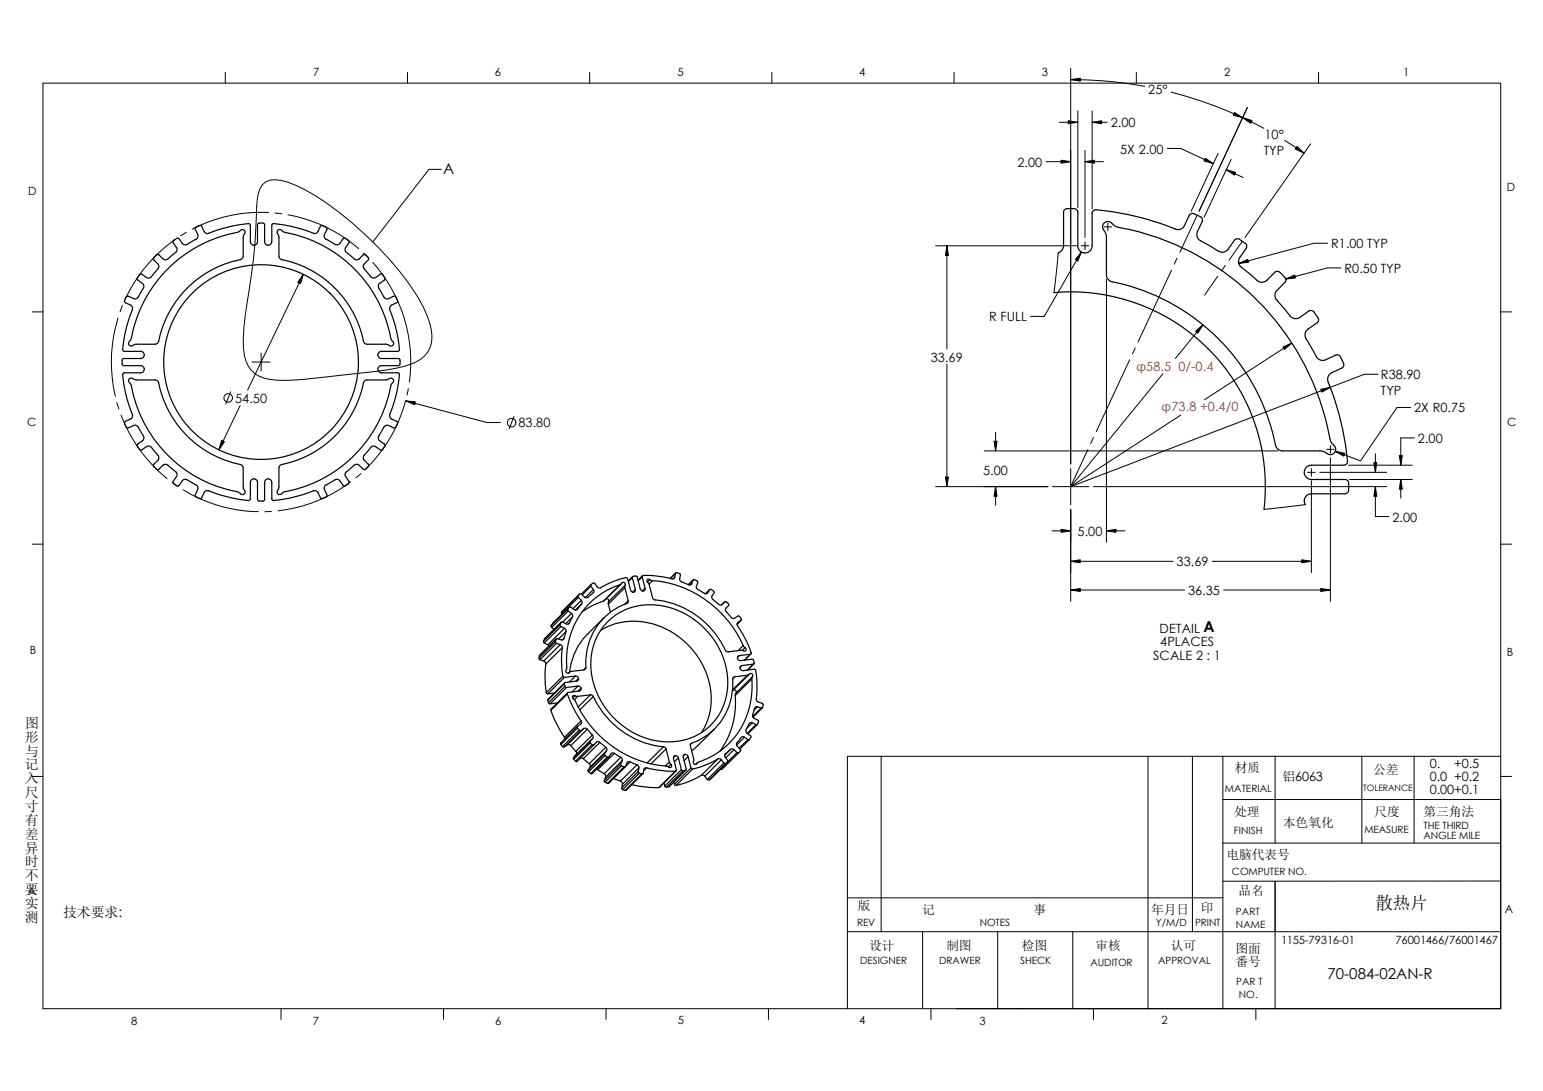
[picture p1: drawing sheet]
<svg xmlns="http://www.w3.org/2000/svg" width="297mm" height="210mm" viewBox="0 0 297 210" stroke-linecap="round" stroke-linejoin="round" font-family="sans-serif">
<g fill="none" stroke="#000" stroke-width=".19">
<path d="M8.3 16h280.6v178.1h-280.6zM43.4 13.9v2.1M78.4 13.9v2.1M113.5 13.9v2.1M148.6 13.9v2.1M183.7 13.9v2.1M206.1 13.1v76.2M206.1 15.3l7.2 .3 7.1 1M218.8 13.9v2.1M225.5 17.7a78.6 78.6 0 0 1 17.8 7M253.8 13.9v2.1M50.5 35.6a3.5 3.5 0 0 1 3.6-.9 30.5 30.5 0 0 1 11.1 6.1 61 61 0 0 1 16 17.7 12.8 12.8 0 0 1 1.8 7.5 5.2 5.2 0 0 1-3.6 4 35.1 35.1 0 0 1-10 1.8l-7.1 .8a43.9 43.9 0 0 1-10.3 .4 5.4 5.4 0 0 1-5-4.8 30.3 30.3 0 0 1 .5-9.6 125.1 125.1 0 0 0 2-20.1l.5-2.1z"/>
<path d="M85 32.6h-2.4l-10.8 14M201.4 31.1h4.7M203.9 23.5h3.6M207.5 21.4v18.6M208.9 28.9v16.8M208.9 31.1h3.5M210.2 23.5h2.9M210.2 21.4v18.8M224.7 28.6h2.6l6.3 2.9M234.5 29.5l-5.2 11.2M236.1 32.7l3.2 1.5M237 30.7l-5.2 11.1"/>
<path d="M240.1 20.7l-9.3 19.9M247.3 27l3.8 2.5M252.3 27.7l-12.6 18M23.6 58.8l-.5 1.2M33.7 46.1a29.5 29.5 0 0 0-9.6 11.5M35.9 44.7l-1.1 .7M51.7 40.9a28.9 28.9 0 0 0-14.7 3.2M53 41l1.2 .1M55.5 41.3a28.6 28.6 0 0 1 13.5 6.6M58.4 52.8l-10.7 22.3M70 48.7l.9 .9M71.8 50.5a28.7 28.7 0 0 1 7 23"/>
<path d="M180.1 47.3h27.1M182.3 47.3v19.9M203.7 48.6l-.8 7.7M208.1 47.3h1.5M208.2 48.5l-7.2 12.4h-2.6M208.9 46.6v1.4M212.5 43.7h1.5M213 53.7v50.7M213.3 42.9v1.5M225.5 52l-6.4 13.8M226.6 49.7l-.5 1.1M230.5 41.4l-3.4 7.1"/>
<path d="M234.4 53.2l-2.5 3.6M235.9 51.1l-.7 1M239.2 46.4l-2.6 3.7M255.6 46.8h-2.7l-14.4 3.9M258.1 51.6h-2.6l-8 2.1M6.2 60h2.1M22.5 77.5l.4 1.2M22.7 61.2a28.7 28.7 0 0 0-.5 15.1M23.3 79.9a29 29 0 0 0 8.8 12.2M44.4 75.4l-.9 2.4M46.2 78.1l-4.1 8.5M48.5 69.7h3.5"/>
<path d="M50.3 67.9v3.5M78 77.3a28.3 28.3 0 0 1-7.6 13M78.1 77.2l15.6 4.1h2.6M78.6 74.8l-.2 1.2M182.3 70.1v23.6M217.5 69.3l-6.5 13.8M218.5 67l-.5 1.1M223.9 71.9l-17.8 21.8M227.3 79.9l-21.2 13.8M231.6 62.5l-5.3 6.5M248.7 66l-16.8 10.9M265.3 72h-2.6l-56.6 21.7"/>
<path d="M271.6 78.4h-2.7l-7 10.3-4.8-1.8M288.9 60h2.1M33.1 92.9l1.1 .7M35.3 94.3a28.5 28.5 0 0 0 14.4 4.2M52.3 98.4l-1.3 .1M67.5 92.7a28.1 28.1 0 0 1-14 5.6M69.5 91.1l-1 .8M99 80.2l-1 2.3M180.1 93.7h21.6M189.5 86.8h56.5M191.7 83.2v3.6M191.7 93.7v3.5"/>
<path d="M202.6 93.7h7M206.1 90.2v7M206.1 98v17.7M209.4 86.5l-3.3 7.2M210.5 93.7h56.5M210.5 84.2l-.5 1.2M251.3 97.1l-8 .9M251.7 90.9h1.5M252.5 92.5v17.7M252.5 90.2v1.5M254.1 90.9h12.9M255.4 86.5h1.5"/>
<path d="M256.1 85.7v1.5M256.1 88.1v27.6M259.6 89.5h12.3M259.8 92.3h12.1M264.8 87.3v3.6M264.8 93.7v5.7h2.6M269.7 92.3v3.6M272.3 84.3h-2.6v5.2M6.2 104.7h2.1M202.5 102.2h3.6M206.1 108h19.7M206.1 113.6h21.9"/>
<path d="M213 102.2h3.6M233.4 108h19.1M235.6 113.6h20.5M288.9 104.7h2.1M6.2 149.4h2.1M169.6 145.6v33.7M221 145.6v48.6M229.5 145.6v33.7M235.4 145.6v48.6M235.4 153.9h53.5M245.5 145.6v16.7M262.2 145.6v16.7"/>
<path d="M272.2 145.6v16.7M288.9 149.4h2.1M288.9 153.7v40.4M288.9 145.6h-125.8v48.5M163.1 172.8h72.3M163.1 179.3h125.8M177.6 179.3v14.8M192.1 179.3v14.9M206.5 179.3v14.9M235.4 162.3h53.5M245.5 169.6v24.6M288.9 169.6h-53.5"/>
<path d="M54.1 194.1v2.1M85.4 194.1v2.1M116.7 194.1v2.1M147.9 194.1v2.1M179.2 194.1v2.1M210.5 194.1v2.1M241.8 194.1v2.1"/>
<circle cx="43.9" cy="76.6" r=".83"/>
<circle cx="98.5" cy="81.3" r=".83"/>
</g>
<g fill="none" stroke="#000" stroke-width=".23">
<path d="M30.1 49.1l.4-.1 1.2 1a3.9 3.9 0 0 0 1.9-1.3l.3-.2a.68 .68 0 0 0 .1-.9l-.7-1.1 .8-.7 .3 .1 .8 1 .5 .2 2.2-1.1 .2-.5-.5-1.4 .2-.4 .9-.3 .6 1.2a.68 .68 0 0 0 .9 .3 25.7 25.7 0 0 1 7.8-1.8l.2 .2v3.2a.69 .69 0 0 0 .7 .7 .69 .69 0 0 0 .7-.7v-3.3a.91 .91 0 0 1 1.3 .1l.1 3.4a.68 .68 0 0 0 .7 .5 .68 .68 0 0 0 .6-.7v-3.2l.4-.3a34.7 34.7 0 0 1 8 1.9l.4-.2 .6-1.2 .4-.1 .7 .3 .1 .3-.4 1.1a.75 .75 0 0 0 .5 1 3.6 3.6 0 0 0 2.1 1l.2-.2 .8-1 .3-.1 .8 .7-.7 1.1a.74 .74 0 0 0 .4 1.1 3.9 3.9 0 0 0 1.9 1.3l1.2-1h.3l.6 .6v.4l-1 1.1 .1 .5 .3 .3a3.8 3.8 0 0 0 1.6 1.6l1.5-.8 .7 .8v.3l-1.1 .8-.2 .5 1.1 2.1a.67 .67 0 0 0 .9 .3l1.2-.5 .5 .8v.4l-1.2 .6a.68 .68 0 0 0-.3 .8 21.7 21.7 0 0 1 1.8 7.9l-.2 .1h-3.3a.69 .69 0 0 0-.6 .8 .69 .69 0 0 0 .7 .6h3.3a.89 .89 0 0 1 0 1.4h-3.3a.69 .69 0 0 0-.7 .7 .69 .69 0 0 0 .7 .7h3.2l.3 .2a26.5 26.5 0 0 1-1.9 7.9 .67 .67 0 0 0 .4 .7l1.1 .6 .1 .2-.4 .8-.4 .2-1.1-.5h-.5l-1.3 2.1v.5l1.1 1 .1 .4-.5 .7h-.3l-1.1-.7h-.6l-1.7 2.1 .1 .5 .9 .9v.4l-.6 .6h-.2l-1-.8a.74 .74 0 0 0-1.1 .1l-1.4 1.2a.68 .68 0 0 0-.1 .8l.7 1.1-.1 .3-.6 .4h-.4l-.8-1.1a1.04 1.04 0 0 0-1.3 .3l-1.2 .6a.67 .67 0 0 0-.3 .9l.4 1.3-.8 .5-.4-.2-.8-1.3-.4-.1-1.1 .4a23.4 23.4 0 0 1-6.9 1.5l-.2-.2v-3.2a.69 .69 0 0 0-.7-.7 .69 .69 0 0 0-.7 .7v3.3a.99 .99 0 0 1-1.3 0v-3.3a.69 .69 0 0 0-.7-.7 .69 .69 0 0 0-.7 .7v3.2l-.2 .2a23.8 23.8 0 0 1-7.9-1.9h-.3l-.4 .3-.6 1.1-.3 .2-.9-.5 .5-1.3a.75 .75 0 0 0-.6-1 3.9 3.9 0 0 0-2.1-.9l-.9 1.1-.5 .1-.6-.4-.1-.3 .7-1.1a.72 .72 0 0 0-.4-1 3.7 3.7 0 0 0-1.9-1.3l-1.3 1-.3-.1-.5-.5v-.4l.9-.9 .1-.5-1.1-1.4a.91 .91 0 0 0-1.3-.6l-1.1 .6-.7-.7 .1-.4 1-.7a1.05 1.05 0 0 0-.2-1.4l-.8-1.3-.4-.3-1.4 .6-.4-.2-.3-.9 1.1-.7a.7 .7 0 0 0 .4-.8 22.9 22.9 0 0 1-1.8-7.9l.2-.1h3.2a.69 .69 0 0 0 .7-.7 .69 .69 0 0 0-.7-.7h-3.3a.99 .99 0 0 1-.3-1.1l.3-.3h3.3a.69 .69 0 0 0 .7-.7 .69 .69 0 0 0-.7-.7h-3.4l-.1-.3 .1-1a27.4 27.4 0 0 1 1.8-6.8 .68 .68 0 0 0-.4-.8l-1.1-.6 .3-.9 .4-.2 1 .5a.9 .9 0 0 0 1.2-.9l.7-1.1a.68 .68 0 0 0-.2-1l-1-.7v-.3l.5-.7 .4-.1 1 .8h.5l1.7-1.9v-.7l-.9-.9-.1-.2zM31.7 52.3a26.6 26.6 0 0 1 14.4-7.7l.1-.2a.56 .56 0 0 1 .8-.1l.2 .3-.4 1v3.8l-.2 .4a20.6 20.6 0 0 0-16.2 16.2l-.5 .3h-4.1a.58 .58 0 0 1-.9 .1 .58 .58 0 0 1 .2-.9 27.3 27.3 0 0 1 6.6-13.2zM53.5 44.3a1.09 1.09 0 0 1 1.1 .3 25.6 25.6 0 0 1 20.7 20.7 .77 .77 0 0 1 .3 1.2l-.5 .1-.7-.3h-3.7l-.6-.3a20.6 20.6 0 0 0-16.2-16.2l-.2-.4v-3.8l-.3-.7zM202.9 56.3a37.5 37.5 0 0 1 40.4 41.7M203.7 48.6l.7-.3 .3-1v-6.4a.99 .99 0 0 1 1.4-.7 1.02 1.02 0 0 1 1.4 .7v6.4a1.38 1.38 0 0 0 1.4 1.4 1.38 1.38 0 0 0 1.3-1.4v-6.2a.69 .69 0 0 1 .8-.7 54.8 54.8 0 0 1 15.5 3.8 1.39 1.39 0 0 0 1.5-.8l.9-1.9a.68 .68 0 0 1 .9-.4l1.3 .6a.68 .68 0 0 1 .3 .9l-.9 2a1.46 1.46 0 0 0 1.1 2l2.5 1.5a1.51 1.51 0 0 0 2.3-.1l1.3-1.8a.65 .65 0 0 1 .9-.1l1.1 .7a.68 .68 0 0 1 .2 1l-1.2 1.8a1.48 1.48 0 0 0 .6 2.1l2.3 1.9a1.49 1.49 0 0 0 2.3 .3l1.5-1.5 .5-.2 .4 .1 1.1 1.1a.68 .68 0 0 1 0 1l-1.6 1.5a1.48 1.48 0 0 0 .3 2.2l1.9 2.3a1.5 1.5 0 0 0 2.2 .7l1.8-1.2a.74 .74 0 0 1 .9 .1l.9 1.3-.1 .6-1.9 1.5a1.47 1.47 0 0 0-.1 2.2l1.5 2.6a1.5 1.5 0 0 0 2 1l2-.9a.68 .68 0 0 1 .9 .4l.6 1.4-.1 .5-.3 .2-1.9 .9a1.4 1.4 0 0 0-.7 1.8 52.7 52.7 0 0 1 3.7 15.4 .68 .68 0 0 1-.7 .6h-6.2a1.38 1.38 0 0 0-1.4 1.4 1.38 1.38 0 0 0 1.4 1.4h6.4a1.02 1.02 0 0 1 .7 1.4 1.02 1.02 0 0 1-.7 1.3h-6.4a1.36 1.36 0 0 0-1.2 2.1M212.6 42.9a1.27 1.27 0 0 1 1.8 .4l.5 .3a51.1 51.1 0 0 1 41.3 41.3l.4 .7a1.05 1.05 0 0 1 .3 1.6 1.05 1.05 0 0 1-1.6 0l-1-.4h-7.4a1.35 1.35 0 0 1-1.3-1.1 40.3 40.3 0 0 0-31.7-31.5 1.39 1.39 0 0 1-.9-1.3v-7.2l-.4-1.2a1.08 1.08 0 0 1 0-1.6zM24.8 73a.82 .82 0 0 1 1.2 .1h4l.4 .2a20.7 20.7 0 0 0 16.2 16.3l.2 .4 .1 4a.7 .7 0 0 1-.1 1.2l-.4-.1-.4-.3a25.7 25.7 0 0 1-20.8-20.8l-.4-.5zM70.1 73.3l.4-.2h4a.74 .74 0 0 1 1.3 .1l-.1 .3-.3 .4a26.1 26.1 0 0 1-13.1 18.1 40.5 40.5 0 0 1-7.8 2.8 .56 .56 0 0 1-.8 .3 .56 .56 0 0 1-.2-.8l.2-.5v-3.8l.2-.4a20.7 20.7 0 0 0 16.2-16.3zM108 119.8l-3.2 3.2M108.1 117.8v.4M108.1 118.2h.1M109.3 117.3l.1 .3"/>
<path d="M109.3 117.3l-3.2 3.1M109.4 117.6l.6 .5M109.4 117.6l-3.2 3.2M109.6 116.9l-3.5 3.5M109.6 119.9l-.2 .2h-.3l-.9-.4-.4 .5M109.6 119.9l-.2 .2M110 118.1l.2 .2v.4M110 118.1l-1.7 1.6M110.2 118.7l-.6 1.2M110.2 118.7l-1.3 1.3M111.2 117.2l-.4 .2-1.2-.6-.3 .5M111.2 117.2l-.1 .1"/>
<path d="M111.3 114.7v.3M111.3 114.7l-3.2 3.1M111.3 115l.6 .5M111.3 115l-3.2 3.2M111.6 114.3l-.3 .4M111.6 114.3l-3.5 3.5M111.9 115.5l.2 .5-.1 .2M111.9 115.5l-1.6 1.7M112 116.2l-1.2 1.2M112 116.2l-.8 1M113.7 112.8v-.3l.6-.3 .7 .8 .6 .2a13.2 13.2 0 0 1 5.1-2l.7 2.4a.47 .47 0 0 0 .5 .4 .47 .47 0 0 0 .4-.5M113.7 112.5l-1.8 1.8"/>
<path d="M113.7 112.8l-1.6 1.7M113.7 112.8l.5 .7M114.2 113.5l-1.5 1.5M114.2 113.5l.1 .2a2.5 2.5 0 0 1-1.2 1.3h-.5l-.7-.7h-.3M116.2 115.7l-2.3 .9-1.8 1.2M116.3 118.9l-3.2 3.1a12 12 0 0 0-3.4 7.3M116.7 115.2l.4 .2 .1 .4M117.1 116.3l.4 1.5M117.2 115.8l-.1 .5M117.5 119.2a12.7 12.7 0 0 1 14.8-.8 15.2 15.2 0 0 1 7.6 15.3 11.2 11.2 0 0 1-13.5 8.9 15.4 15.4 0 0 1-12.6-16.5 11.1 11.1 0 0 1 3.7-6.9zM119.3 112.5a15.3 15.3 0 0 0-10.2 16.2 .42 .42 0 0 0-.1 .6 .42 .42 0 0 0 .6 .2M119.3 112.5h.1a.56 .56 0 0 1 .9-.3l.1 .4"/>
<path d="M119.3 112.5l-3.1 3.2M119.6 112.4l-3.4 3.3M120.3 113.1l.6 2.5M120.3 113.1l-3.2 3.2M120.4 112.6l-.1 .5M120.4 112.6l-3.2 3.2M120.9 115.6v.4a12.1 12.1 0 0 0-8.1 12.5M120.9 115.6l-.6 .7M121.7 111.2l.6 2.3M121.7 111.2l-.7 .8M121.7 111.2l.2-.3 .5-.1 .2 .2 .7 2.3a.47 .47 0 0 0 .5 .5 .47 .47 0 0 0 .4-.6M121.8 111l-.9 .8"/>
<path d="M122.3 113.5l-.5 .5M123.6 111l.6 2.2M123.6 111l-.8 .8M123.6 111v-.1a17.7 17.7 0 0 1 6 .5l.3-.3M123.7 110.8l-.9 .9M124.2 113.2l-.5 .5M125.1 111.5l-.5 .5M125.1 111.5a.35 .35 0 0 0-.5 .1 .35 .35 0 0 0 .1 .5l.3 .4 .6 2.6 .3 .3a17.3 17.3 0 0 1 13.9 9.9l.4 .2 2.6-.3a.42 .42 0 0 0 .6 .1 .42 .42 0 0 0 .1-.6h-.1M125.1 111.5l.5 .3M125.6 111.8a21.1 21.1 0 0 1 17.5 12.4M125.6 111.8l-.7 .6M129.9 111.1l-.3 .3"/>
<path d="M130 110.4l.3-.2 .6 .2-.1 1a1.02 1.02 0 0 0 1.1 .9l.7 .2M130 110.4l-.9 .9M130 110.4l-.1 .7M130.1 110.3l-1.1 1M133.2 112.3l-.3 .3M133.2 112.3l-.2 .2h-.4M133.4 111.7l-.9 .8M133.4 111.7l-.2 .6M133.4 111.7l.3-.2 .6 .4-.2 .9a1.01 1.01 0 0 0 .9 1 .94 .94 0 0 0 1.2 .3M133.5 111.6l-1 .9M136.2 114.1l-.1 .1M136.6 113.5l-.4 .6"/>
<path d="M136.6 113.5l.3-.1 .6 .5-.4 .8a1 1 0 0 0 .7 1.1 .94 .94 0 0 0 1.2 .5l.5-.5M136.6 113.5l-.8 .8 .8-.8M139.5 115.8l-.6 .6M139.5 115.8h.3l.5 .6-.5 .7a.97 .97 0 0 0 .5 1.2 .97 .97 0 0 0 1.2 .7l.7-.4 .5 .5-.1 .3M142.1 119.8l-.1 .1M142.1 119.8l-.2 .3 .1 .3a18.5 18.5 0 0 1 2.6 5.4l-.2 .1M142.6 119.4l-.5 .4M142.7 119.4l-.8 .7M103.8 126.2v.5M103.9 127l.8 .2M104.6 123.4l.2 .3M104.7 127.2l.3 .3 .1 .3"/>
<path d="M104.8 123.7l.7 .4M104.8 123l-.2 .4M104.9 122.9l-.1 .1M105.1 127.8a18.7 18.7 0 0 0 .1 5.5M105.5 134.8l.1 .5M105.5 124.1l.2 .2M106 136.7a22.2 22.2 0 0 0 2.7 5.2M106.1 120.4l.1 .4M106.2 120.8l.5 .3M106.7 133.4l-1.2 .1M106.9 123.5l.2 .3M106.9 123.5l-3.1 3.2v.2l.1 .1 3.2-3.2"/>
<path d="M107 123.1l-.1 .4M107 123.1l-3.2 3.1M107.1 123l-3.3 3.2M107.1 123.8l.8 .3M107.3 135.3l-1.4 .2M107.8 120.2l.2 .4M107.8 120.2l-3.2 3.2M107.9 124.1l.3 .3 .1 .3M107.9 124.1l-3.2 3.1M108 120.6l.7 .3M108 120.6l-3.2 3.1M108.3 124.7l-3.2 3.1"/>
<path d="M108.3 124.7a17.7 17.7 0 0 0 0 5.5M108.3 130.2l.3 .2M108.3 130.2l-3.1 3.1M108.6 122.9l-.3 .3-1.1-.3-.2 .2M108.6 122.9l-.3 .2M108.6 131.6l.2 .5M108.6 130.4l-3.1 3.1-.3-.2M108.6 131.6l-3.1 3.2M108.7 120.9l-3.2 3.2M108.7 120.9l.3 .4v.3M108.7 131.4l-3.2 3.2v.2M108.8 132.1l.3 .2"/>
<path d="M108.8 132.1l-3.2 3.2M109 121.6l-.4 1.3M109 121.6l-1.5 1.4M109.1 132.3l-3.2 3.2-.3-.2M109.2 133.6l-3.2 3.1M109.2 133.6l1 2.4 1.6 2.7M109.3 133.3l-3.2 3.2-.1 .2M109.6 129.5h-.1M109.6 129.4l-.1 .1M110.7 133.9a.38 .38 0 0 0-.5 .3 .38 .38 0 0 0 .4 .5 21.7 21.7 0 0 0 17.9 12.8 .4 .4 0 0 0 .5 .2 .4 .4 0 0 0 .3-.4l-.1-.2M110.7 133.9l.5 .1M110.7 133.9l-.5 .5"/>
<path d="M110.8 130.1l-1.2 1.2M110.8 130.1l.4 .2 .2 .3M110.8 130.1l-2.2 .3M111.2 139.8l-3.3 3.2 .1 .3M111.2 134l-.6 .7M111.3 132l-1.2 1.2M111.3 132l.4 .2 .2 .2M111.3 132l-2.2 .3M111.4 130.6l-.1 .2-.2 .3-2.3 .3-.2 .2M111.4 130.6l-.6 .5M111.8 138.7l.1 .5-.7 .6v.3M111.8 138.7l-3.1 3.2"/>
<path d="M111.9 132.4a.45 .45 0 0 1-.4 .6l-2.1 .3-.2 .3M111.9 132.4l-.7 .6M112.8 128.5l-.1 .2-.3 .2-2.5 .3-.3 .3M112.8 128.5l-.5 .4M113.7 133.7l-2.5 .3M113.7 133.7l-2.4 2.4M113.7 133.7l.2 .1 .3 .2M114.2 134l-2.6 2.6M114.2 134a16.8 16.8 0 0 0 13.5 9.7M115.6 121.4a13.3 13.3 0 0 1 15.4 1.4 14.6 14.6 0 0 1 5.4 15.1l-.4 1.4-.9 1.7M141.2 132.8a.4 .4 0 0 1 .4 .1 .4 .4 0 0 1 .1 .5M141.4 130.3l-.3 .1a12.2 12.2 0 0 1-7.9 12.6"/>
<path d="M141.4 130.3l-.3 .3M141.5 133.9a16 16 0 0 1-2.9 10.7M141.7 133.4l-.2 .5M142.3 126.2l-.3 .3M142.3 126.2a.5 .5 0 0 0-.3 .6 .5 .5 0 0 0 .6 .3l2.2-.2 .3 .1 .1 .6-.2 .2M142.8 128.1a.5 .5 0 0 0-.3 .6 .5 .5 0 0 0 .6 .4l2.3-.2a18.5 18.5 0 0 1 .2 5.9l.3 .3 1 .4-.1 .6-.3 .2M142.8 128.1l-.4 .4M143.1 124.2l-1 1M143.1 124.2l.3 .5M143.4 124.7l-.5 .5M143.9 130l-2.9 2.8M143.9 130l.1-.1a.62 .62 0 0 1 .9 0v.3"/>
<path d="M143.9 130l-2.5 .3M144.2 129.8l-3.2 3.2M144.4 125.9l-2.1 .3M144.4 125.9l-1.1 1.2M144.6 125.9l-1.2 1.1M144.7 130.7a15.3 15.3 0 0 1-10.5 16.2v.1M144.7 130.7l-3.2 3.2M144.8 139.1a.75 .75 0 0 0-.9 .8 .85 .85 0 0 0-.1 1.2l.8 .7-.4 .6-.2-.1M144.8 139.1l-1 1M144.8 139.1l.7 .4M144.9 130.2l-.2 .5M144.9 130.2l-3.2 3.2"/>
<path d="M145 127.8l-2.2 .3M145 127.8l-1.1 1.2M145.1 127.8l-1.2 1.2M145.5 139.5l-1.7 1.6M145.8 136l-.6 .7M145.8 136l.7 .3M145.8 136h-.3l-.2 .2-.4 1.5 .1 .4 1 .7-.2 .6-.3 .1M145.8 139.4l-1.8 1.8M146.5 136.3l-1.6 1.6M146.8 136.2l-1.9 1.8M108 143.3l.3 .4M108.7 141.9l.1 .3"/>
<path d="M109.2 143.4l-.6 .4M109.9 143.5l.9 1.1M110.4 146.1l.4 .4M110.9 145.3l-.5 .5M111.2 140.1l.3 .4M111.2 140.1l-3.2 3.2M111.5 140.5l.3 .1M111.5 140.5l-3.2 3.2M111.8 140.6l-3.2 3.2-.3-.1M112.3 146l1.1 1M112.4 140.2l-3.2 3.2M112.4 140.2l.3-.1 .3 .3"/>
<path d="M112.4 140.2l-.6 .4M113 140.4l-3.1 3.1-.4-.2-.3 .1M113 140.4l1 1.1M113.3 148.6l.4 .3M113.6 142.6v.4M113.6 147.6l-.4 .6M113.6 142.6l-3.2 3.2v.3l3.2-3.1M113.6 143l.4 .3M114 143.3l.3 .1M114 143.3l-3.2 3.2M114 141.5l-3.2 3.1 .2 .3-.1 .4M114 141.5l.2 .4-.1 .2"/>
<path d="M114.1 142.1l-.5 .5M114.1 142.1l-3.2 3.2M114.3 143.4l-3.2 3.1h-.3M115.1 148.1l1.2 .8M115.5 142.9l-.5-.2-.7 .7M115.5 142.9l1.1 .9M115.5 142.9l-3.2 3.1-.4-.1h-.2M116.4 145.1l-3.2 3.1 .1 .3 3.2-3.1M116.4 145.1l.1 .3M116.5 145.4l.4 .3M116.5 150.5l.4 .3M116.6 149.6l-.3 .6"/>
<path d="M116.6 143.8l-3.2 3.2 .2 .2v.4M116.6 143.8l.2 .4v.3M116.8 144.5l-.4 .6M116.8 144.5l-3.2 3.1M116.9 145.7l-3.2 3.2M117.2 145.7l-3.2 3.2h-.3M118.1 149.8l1.3 .5M118.3 145l-3.2 3.1h-.3M118.3 145l1.2 .8M118.3 145l-.5-.1-.6 .8h-.3M119.4 150.3l.4 .4v.3M119.5 147.1l-3.2 3.1v.2l.2 .1 3.2-3.1"/>
<path d="M119.5 147.1l.2 .3M119.5 145.8l.3 .3v.3M119.5 145.8l-3.2 3.1 .3 .4v.3M119.7 147.4l.4 .2M119.8 146.4l-.3 .7M119.8 146.4l-3.2 3.2M119.8 151l-.1 .7M119.9 152l.5 .1M120.1 147.6l-3.2 3.2M120.4 147.6l-3.2 3.1-.3 .1M120.4 147.5l-.3 .1M121.3 146.6l-.9 .9"/>
<path d="M121.3 146.6l-.5 .1-.4 .8M121.3 146.6l1.3 .6M121.6 151l.4 .1a20 20 0 0 0 4.8 .5M122.6 147.2l.4 .3v.3M122.6 147.2l-3.2 3.1M122.9 148.5l.2 .3M122.9 148.5l-3.2 3.2v.1l.2 .2 3.2-3.2M123 147.8l-.1 .7M123 147.8l-3.2 3.2M123.1 148.8l.4 .2M123.5 149l-3.1 3.1M123.8 148.9l-3.2 3.2h-.2"/>
<path d="M124.5 147.8l-.5 .1-.2 .9-.3 .2M124.5 147.8l-.6 .6M124.5 147.8a19.6 19.6 0 0 0 5.5 .6M127.7 143.7l-3.1 3.1M127.7 143.7l.4 .2 .1 .2M127.8 150.7l.2 .6M128.2 144.1l.7 2.6M128.2 144.1l-2.9 2.9M128.8 151.4l-.5 .1M128.9 146.7l-.8 .7M128.9 146.7l.3 .4M129.2 147.1l-.5 .5"/>
<path d="M129.7 150.5l.1 .5M130 148.4l-3.2 3.2M130 145.4l-.3 .2-.1 .4 .6 2.2-.2 .2M130 145.4l.3 .1 .3 .4M130 145.4l-.4 .4M130.2 148.4l-3.4 3.2M130.6 145.9l-.8 .7M130.6 145.9l.6 2.2M131.2 148.1l.3 .2M131.2 148.1l-3.2 3.2M131.5 148.3l-3.2 3.2-.3-.2M131.8 145.2l.4 .1 .3 .3"/>
<path d="M131.8 145.2l-.2 .1-.1 .3 .6 2.4-.2 .3M131.8 145.2l-.3 .3M131.9 148.3h-.4M131.9 148.3l-3.1 3.1M132.1 148.2l-3.3 3.2M132.5 145.6l-.8 .8M132.5 145.6l.5 2.2M133 147.8l.3 .2M133 147.8l-3.2 3.2M133.2 143l-.3 .5 .7 2.6a.65 .65 0 0 0 .3 1l.3-.1M133.2 143l-.3 .3M133.3 148l-3.1 3.2-.4-.2"/>
<path d="M134.2 147l-.2 .1M134.3 146.8l-.4 .3M135 149.2a16 16 0 0 1-4.8 2M135.7 149.4l.5 .6M137.5 140.3l-3.3 3.4-1.1 .8M138.2 146.1l.4-.1 .3 .2M138.2 146.1a15.9 15.9 0 0 1-4.9 1.9M138.2 146.1l-3.2 3.1M138.9 146.2l-3.2 3.2-.2-.2h-.5M138.9 146.2l.4 .7M139.3 146.9h.4M139.3 146.9l-3.1 3.1"/>
<path d="M139.7 145.1h-.1M139.7 145.1l-.2 .2v.3l.6 .9v.1l-.4 .3M139.7 146.9l-3.2 3.2-.3-.1M140.1 146.7l-3.6 3.4M140.6 144.2l-1.1 1.2M140.6 144.2l.3-.1 .4 .2M140.6 144.2l-.9 .9M141.3 144.3l-1.6 1.6M141.3 144.3l.6 .5M141.9 144.8l.3 .1M141.9 144.8l-1.8 1.8M142.2 144.9l-3.2 3.1h-.3"/>
<path d="M143.3 141.9l-.3-.1-.3 .1a2.26 2.26 0 0 0-.9 1.5l.8 .9v.2l-.4 .4M143.3 141.9l-1.5 1.5M143.3 141.9l.7 .4M144 142.3l-1.7 1.7M144.3 142.3l-1.9 1.8"/>
<circle cx="50.3" cy="69.7" r="18.7"/>
</g>
<g fill="#000" stroke="#000" stroke-width=".19">
<path d="M206.1 15.3l1.9-.3v.6z" fill-rule="evenodd"/>
<path d="M204.3 30.8l1.8 .3-1.8 .3z" fill-rule="evenodd"/>
<path d="M205.6 23.2l1.9 .3-1.9 .3z" fill-rule="evenodd"/>
<path d="M208.9 31.1l1.8-.3v.6z" fill-rule="evenodd"/>
<path d="M210.2 23.5l1.9-.3v.6z" fill-rule="evenodd"/>
<path d="M232 30.5l1.6 1-1.8-.5z" fill-rule="evenodd"/>
<path d="M236.1 32.7l1.8 .5-.3 .5z" fill-rule="evenodd"/>
<path d="M237.6 21.6l1.6 1-1.8-.4z" fill-rule="evenodd"/>
<path d="M239.2 22.6l1.8 .6-.2 .5z" fill-rule="evenodd"/>
<path d="M249.7 28.2l1.4 1.3-1.8-.8z" fill-rule="evenodd"/>
<path d="M58.4 52.8l-.6 1.8-.5-.2z" fill-rule="evenodd"/>
<path d="M182.3 47.3l.3 1.9h-.6z" fill-rule="evenodd"/>
<path d="M208.2 48.5l-.7 1.7-.5-.2z" fill-rule="evenodd"/>
<path d="M238.5 50.7l1.7-.8 .1 .6z" fill-rule="evenodd"/>
<path d="M247.5 53.7l1.8-.8 .1 .6z" fill-rule="evenodd"/>
<path d="M78.1 77.2l1.9 .1-.2 .6z" fill-rule="evenodd"/>
<path d="M230.2 63.8l1.4-1.3-1 1.6z" fill-rule="evenodd"/>
<path d="M247 66.8l1.7-.8-1.4 1.3z" fill-rule="evenodd"/>
<path d="M254.3 74.9l1.8-.4-1.6 1z" fill-rule="evenodd"/>
<path d="M42.7 84.8l.5 .2-1.1 1.6z" fill-rule="evenodd"/>
<path d="M182 91.8h.6l-.3 1.9z" fill-rule="evenodd"/>
<path d="M191.7 93.7l.2 1.8h-.5z" fill-rule="evenodd"/>
<path d="M191.4 84.9h.5l-.2 1.9z" fill-rule="evenodd"/>
<path d="M257.1 86.9l1.8 .3-.2 .6z" fill-rule="evenodd"/>
<path d="M264.8 93.7l.2 1.8h-.5z" fill-rule="evenodd"/>
<path d="M264.5 89h.5l-.2 1.9z" fill-rule="evenodd"/>
<path d="M269.7 92.3l.3 1.8h-.6z" fill-rule="evenodd"/>
<path d="M269.4 87.7h.6l-.3 1.8z" fill-rule="evenodd"/>
<path d="M206.1 108l1.9-.3v.6z" fill-rule="evenodd"/>
<path d="M204.3 101.9l1.8 .3-1.8 .2z" fill-rule="evenodd"/>
<path d="M206.1 113.6l1.9-.3v.5z" fill-rule="evenodd"/>
<path d="M213 102.2l1.8-.3v.5z" fill-rule="evenodd"/>
<path d="M250.6 107.7l1.9 .3-1.9 .3z" fill-rule="evenodd"/>
<path d="M254.3 113.3l1.8 .3-1.8 .2z" fill-rule="evenodd"/>
</g>
<text font-size="3.4" x="264.8" y="174.9">散热片</text>
<g font-size="2.9">
<text x="85.3" y="33.4">A</text>
<text x="231.7" y="121.7">A</text>
<text x="255.6" y="188.4">70-084-02AN-R</text>
</g>
<g font-size="2.7">
<text x="4.8" y="142.7">形</text>
<text x="4.8" y="140.1">图</text>
<text x="4.8" y="148.1">记</text>
<text x="4.8" y="145.4">与</text>
<text x="4.8" y="150.7">入</text>
<text x="4.8" y="153.4">尺</text>
<text x="4.8" y="156.1">寸</text>
<text x="4.8" y="158.8">有</text>
<text x="4.8" y="161.4">差</text>
<text x="4.8" y="164.1">异</text>
<text x="4.8" y="166.8">时</text>
<text x="4.8" y="172.1">要</text>
<text x="4.8" y="169.4">不</text>
<text x="4.8" y="177.4">测</text>
<text x="4.8" y="174.8">实</text>
<text x="12.1" y="176.4">技术要求:</text>
</g>
<g font-size="2.5">
<text x="221" y="18.1">25°</text>
<text x="213.8" y="24.5">2.00</text>
<text x="215.6" y="29.5">5X 2.00</text>
<text x="243.3" y="29.7">TYP</text>
<text x="243.4" y="26.8">10°</text>
<text x="195.9" y="32.1">2.00</text>
<text x="256.2" y="47.8">R1.00 TYP</text>
<text x="258.8" y="52.5">R0.50 TYP</text>
<text x="190.4" y="61.9">R FULL</text>
<text x="179.2" y="69.6">33.69</text>
<text x="45.3" y="77.5">54.50</text>
<text x="265.8" y="75.9">TYP</text>
<text x="265.8" y="73">R38.90</text>
<text x="99.8" y="82.3">83.80</text>
<text x="272.2" y="79.4">2X R0.75</text>
<text x="273" y="85.3">2.00</text>
<text x="189.2" y="91.4">5.00</text>
<text x="268.1" y="100.4">2.00</text>
<text x="207.5" y="103.1">5.00</text>
<text x="226.5" y="109">33.69</text>
<text x="228.7" y="114.5">36.35</text>
<text x="223.2" y="121.8">DETAIL</text>
<text x="223.3" y="124.4">4PLACES</text>
<text x="222" y="126.9">SCALE 2 : 1</text>
<text x="237.7" y="148.6">材质</text>
<text x="264.3" y="148.9">公差</text>
<text x="275.2" y="147.8">0.</text>
<text x="280" y="147.8">+0.5</text>
<text x="246.9" y="150.3">铝6063</text>
<text x="275.2" y="152.9">0.00+0.1</text>
<text x="275.2" y="150.3">0.0 +0.2</text>
<text x="237.6" y="157">处理</text>
<text x="247" y="159.2">本色氧化</text>
<text x="264.6" y="157.1">尺度</text>
<text x="274" y="157.1">第三角法</text>
<text x="236.1" y="165.4">电脑代表号</text>
<text x="238.4" y="172.2">品名</text>
<text x="165.1" y="175.1">版</text>
<text x="177.5" y="176">记</text>
<text x="198.9" y="176">事</text>
<text x="221.6" y="176">年月日</text>
<text x="231.2" y="175.5">印</text>
<text x="167.3" y="182.8">设计</text>
<text x="182.2" y="182.8">制图</text>
<text x="196.7" y="182.8">检图</text>
<text x="210.9" y="182.8">审核</text>
<text x="225.4" y="182.8">认可</text>
<text x="237.8" y="183.4">图面</text>
<text x="237.8" y="185.9">番号</text>
</g>
<g font-size="2.5" fill="#ff1418">
<text x="218.8" y="71.4">φ58.5 0/-0.4</text>
<text x="223.6" y="79.1">φ73.8 +0.4/0</text>
</g>
<g font-size="2.2">
<text x="60.3" y="14.7">7</text>
<text x="95.3" y="14.7">6</text>
<text x="130.4" y="14.7">5</text>
<text x="165.4" y="14.7">4</text>
<text x="200.6" y="14.7">3</text>
<text x="235.7" y="14.7">2</text>
<text x="270.1" y="14.7">1</text>
<text x="5.4" y="37.5">D</text>
<text x="290.1" y="36.9">D</text>
<text x="5.2" y="82">C</text>
<text x="290.2" y="82.1">C</text>
<text x="5.7" y="125.9">B</text>
<text x="290.1" y="126.2">B</text>
<text x="5.3" y="172.2">A</text>
<text x="289.7" y="175.8">A</text>
<text x="246.7" y="181.7">1155-79316-01</text>
<text x="268.6" y="181.7">76001466/76001467</text>
<text x="25.2" y="197.2">8</text>
<text x="60.2" y="197.2">7</text>
<text x="95.4" y="197.2">6</text>
<text x="130.5" y="197.1">5</text>
<text x="165.4" y="197.1">4</text>
<text x="188.5" y="197.2">3</text>
<text x="223.6" y="197.2">2</text>
</g>
<g font-size="1.9">
<text x="235.8" y="152.4">MATERIAL</text>
<text x="237.6" y="160.5">FINISH</text>
<text x="262.7" y="160.2">MEASURE</text>
<text x="274" y="161.5">ANGLE MILE</text>
<text x="274" y="159.6">THE THIRD</text>
<text x="237.2" y="168.5">COMPUTER NO.</text>
<text x="165" y="178.2">REV</text>
<text x="188.6" y="178.2">NOTES</text>
<text x="222.5" y="178.2">Y/M/D</text>
<text x="230.1" y="178.2">PRINT</text>
<text x="237.9" y="178.6">NAME</text>
<text x="237.9" y="176">PART</text>
<text x="165.6" y="185.5">DESIGNER</text>
<text x="180.8" y="185.5">DRAWER</text>
<text x="196.4" y="185.5">SHECK</text>
<text x="209.9" y="185.9">AUDITOR</text>
<text x="223" y="185.5">APPROVAL</text>
<text x="238" y="189.5">PAR T</text>
<text x="238.5" y="192.1">NO.</text>
</g>
<text font-size="1.7" x="262.4" y="152.1">TOLERANCE</text>
</svg>
